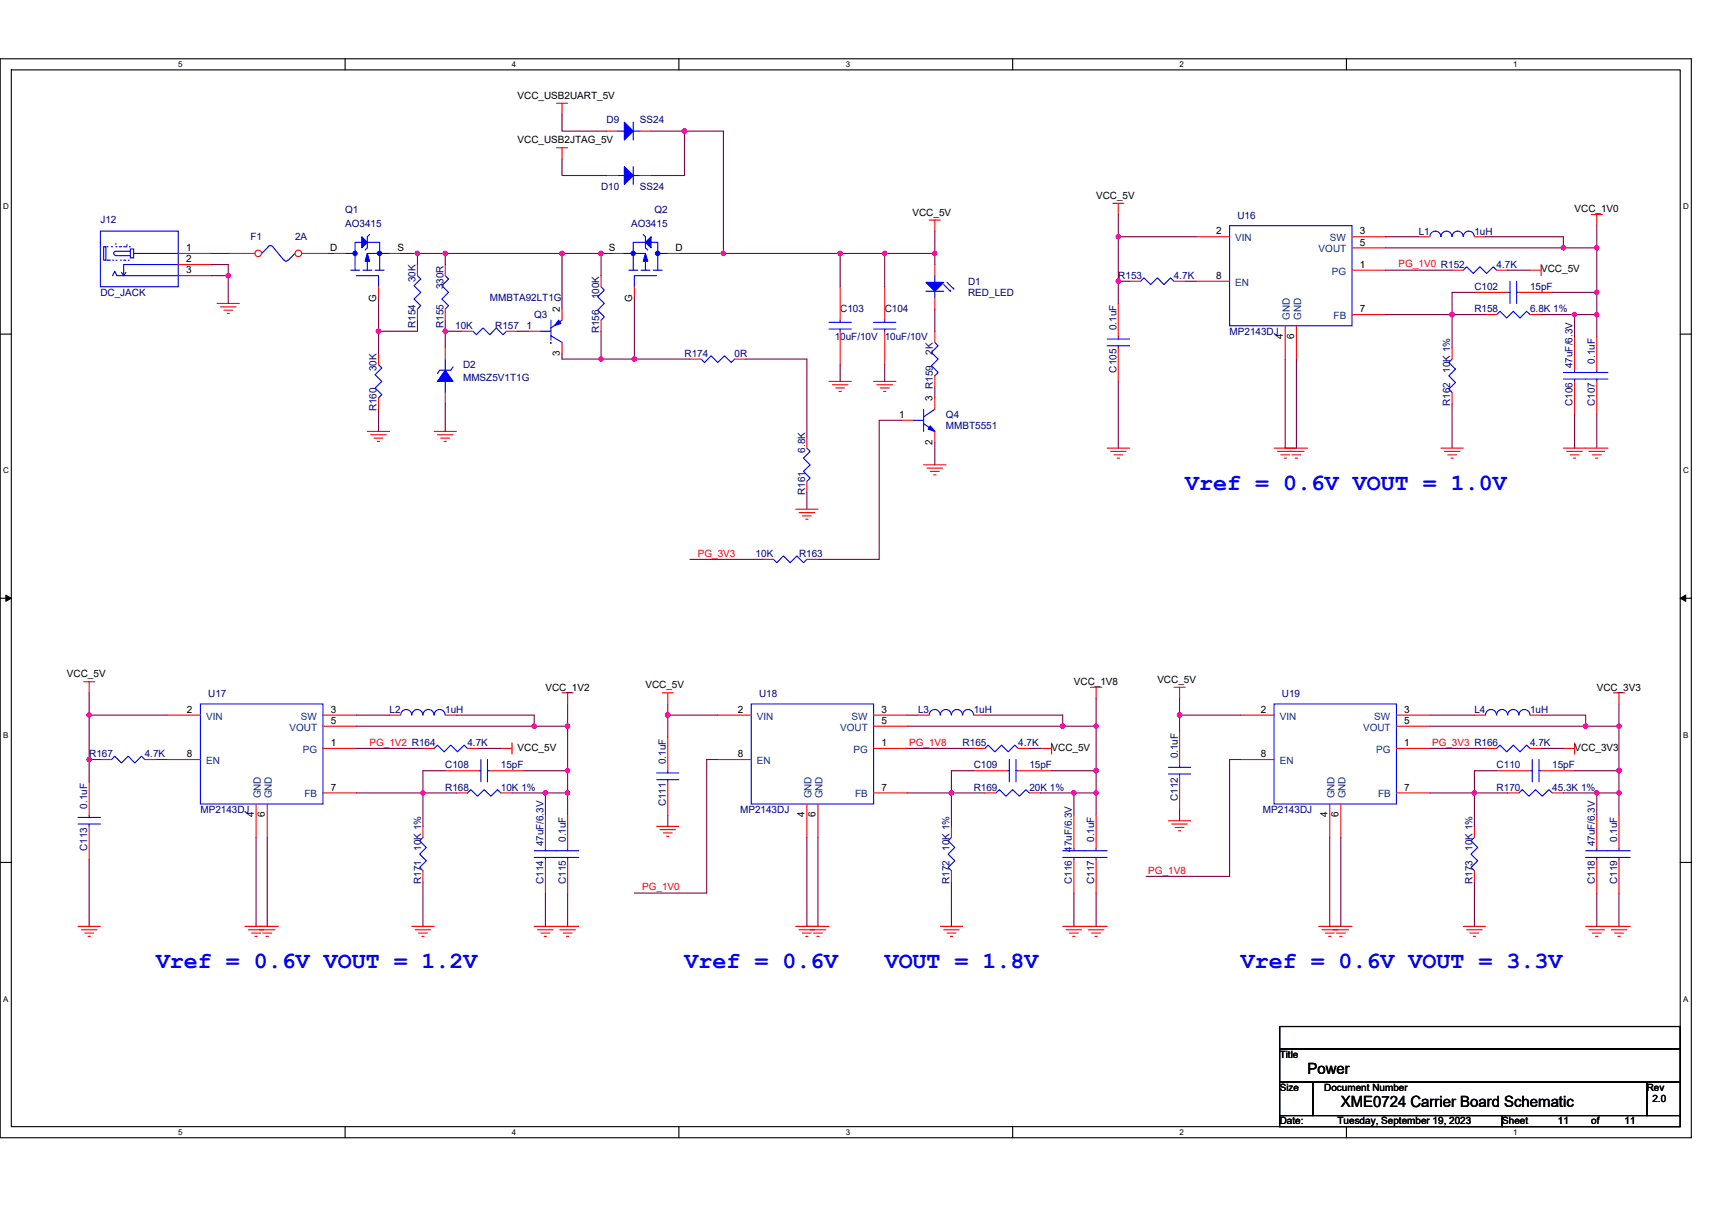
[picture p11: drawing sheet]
<svg xmlns="http://www.w3.org/2000/svg" width="297mm" height="210mm" viewBox="0 0 297 210" stroke-linecap="round" stroke-linejoin="round" font-family="sans-serif">
<path d="M0 10.2h293.5v187.2h-293.5zM2 12.1h289.5v183.4h-289.5z" fill="none" stroke="#000" stroke-width=".19"/>
<g fill="#fff">
<path d="M30.9 10.4h.8v1.6h-.8z"/>
<path d="M30.9 195.7h.8v1.6h-.8z"/>
</g>
<path d="M59.9 10.2v1.9M59.9 195.5v1.9" fill="none" stroke="#000" stroke-width=".19"/>
<g fill="#fff">
<path d="M88.8 10.4h.8v1.6h-.8z"/>
<path d="M88.8 195.7h.8v1.6h-.8z"/>
</g>
<path d="M117.8 10.2v1.9M117.8 195.5v1.9" fill="none" stroke="#000" stroke-width=".19"/>
<g fill="#fff">
<path d="M146.7 10.4h.8v1.6h-.8z"/>
<path d="M146.7 195.7h.8v1.6h-.8z"/>
</g>
<path d="M175.7 10.2v1.9M175.7 195.5v1.9" fill="none" stroke="#000" stroke-width=".19"/>
<g fill="#fff">
<path d="M204.7 10.4h.7v1.6h-.7z"/>
<path d="M204.7 195.7h.7v1.6h-.7z"/>
</g>
<path d="M233.6 10.2v1.9M233.6 195.5v1.9" fill="none" stroke="#000" stroke-width=".19"/>
<g fill="#fff">
<path d="M262.6 10.4h.7v1.6h-.7z"/>
<path d="M262.6 195.7h.7v1.6h-.7z"/>
<path d="M.5 35.1h1v1.5h-1z"/>
<path d="M292 35.1h1v1.5h-1z"/>
<path d="M.5 80.9h1v1.5h-1z"/>
<path d="M292 80.9h1v1.5h-1z"/>
</g>
<path d="M0 58h2M291.5 58h2" fill="none" stroke="#000" stroke-width=".19"/>
<g fill="#fff">
<path d="M.5 126.7h.9v1.6h-.9z"/>
<path d="M292 126.7h.9v1.6h-.9z"/>
</g>
<path d="M0 103.8h2M291.5 103.8h2" fill="none" stroke="#000" stroke-width=".19"/>
<path d="M1 103.3l1 .5-1 .6zM291.5 103.8l1-.5v1.1z" fill="#000" stroke="#000" stroke-width=".17"/>
<g fill="#fff">
<path d="M.5 172.6h.9v1.5h-.9z"/>
<path d="M292 172.6h.9v1.5h-.9z"/>
</g>
<path d="M0 149.7h2M291.5 149.7h2M222 178.1h69.5v3.9h-69.5zM222 182h69.5v5.8h-69.5zM222 187.8h5.8v5.8h-5.8zM222 193.6h38.6v1.9h-38.6zM227.8 187.8h57.9v5.8h-57.9zM260.6 193.6h30.9v1.9h-30.9zM285.7 187.8h5.8v5.8h-5.8z" fill="none" stroke="#000" stroke-width=".19"/>
<g fill="none" stroke="#f00" stroke-width=".19">
<path d="M96.6 17.9h1.9M97.5 17.9v2M96.6 25.6h1.9M97.5 25.6v2M105.2 30.5h2M111 30.5h2M161.2 38.2h1.9M162.2 38.2v1.9M193.1 35.3h1.9M194 35.3v1.9M276.1 37.2h1.9M277 37.2v2"/>
<path d="M30.9 47.8h5.8M30.9 45.9h5.8M30.9 44h5.8M37.7 52.7h3.8M38.3 53.3h2.7M38.8 53.8h1.6M39.4 54.4h.4M104.3 47.8v2M104.3 55.6v1.9M106.2 44h1.9M110.1 49.8v1.9M115.9 44h1.9"/>
<path d="M255.8 50.7h5.8M263.5 50.7h5.8M265.5 46.9h1.9M267.4 45.9v1.9M273.2 58.5v5.7M277 58.5v5.7M63.7 74.9h3.9M64.3 75.4h2.7M64.9 76h1.5M65.5 76.6h.4M65.7 61.4v1.9M65.7 69.1v1.9"/>
<path d="M75.3 74.9h3.9M75.9 75.4h2.7M76.5 76h1.5M77.1 76.6h.3M77.3 68.1v1.9M77.3 60.4v1.9M143.8 66.2h3.9M144.4 66.8h2.7M145 67.3h1.6M145.6 67.9h.4M151.6 66.2h3.8M152.1 66.8h2.8"/>
<path d="M152.7 67.3h1.6M153.3 67.9h.4M192.1 77.8h3.9M192.7 78.3h2.7M193.3 78.9h1.5M193.8 79.5h.4M221.1 77.8h3.8M221.7 78.3h2.6M222.2 78.9h1.6M222.8 79.5h.4M223 77.8h3.9M223.6 78.3h2.7"/>
<path d="M224.2 78.9h1.5M224.7 79.5h.4M250 77.8h3.9M250.6 78.3h2.7M251.2 78.9h1.5M251.8 79.5h.4M271.2 77.8h7.8M271.8 78.3h2.7M272.4 78.9h1.6M273 79.5h.4M273.2 66.2v5.8M275.7 78.3h2.7"/>
<path d="M276.3 78.9h1.5M276.9 79.5h.3M277 66.2v5.8M138.1 88.4h3.8M138.6 89h2.7M139.2 89.5h1.6M139.8 90.1h.4M160.2 80.7h3.9M160.8 81.2h2.7M161.4 81.8h1.6M162 82.4h.4M14.5 118.3h1.9"/>
<path d="M15.5 118.3v1.9M189.2 119.3h2M190.2 119.3v1.9M203.7 119.3h1.9M204.7 119.3v1.9M15.5 135.7v5.8M17.4 131.8h1.9M25.1 131.8h2M86.9 129.9h1.9M88.8 128.9v2M97.5 120.2h2M98.5 120.2v2"/>
<path d="M114.9 120.2h1.9M115.9 120.2v2M168.9 133.8h5.8M176.7 133.8h5.8M180.5 129.9h2M182.5 128.9v2M204.7 134.7v5.8M204.7 127v5.8M271.2 129.9h2M273.2 128.9v2M279.9 120.2h2M280.9 120.2v2"/>
<path d="M15.5 143.4v5.8M94.6 149.2v5.8M94.6 141.5v5.8M113.9 143.4h3.9M114.5 144h2.7M115.1 144.5h1.5M115.7 145.1h.4M190.2 149.2v5.8M190.2 141.5v5.8M202.7 142.4h3.9M203.3 143h2.7M203.9 143.6h1.5"/>
<path d="M204.5 144.2h.3M13.5 160.8h3.9M14.1 161.4h2.7M14.7 161.9h1.6M15.3 162.5h.4M42.5 160.8h3.9M43.1 161.4h2.7M43.7 161.9h1.5M44.2 162.5h.4M44.4 160.8h3.9M45 161.4h2.7M45.6 161.9h1.5"/>
<path d="M46.2 162.5h.4M71.5 160.8h3.8M72 161.4h2.7M72.6 161.9h1.6M73.2 162.5h.4M92.7 160.8h7.7M93.3 161.4h2.7M93.8 161.9h1.6M94.4 162.5h.4M97.1 161.4h2.7M97.7 161.9h1.5M98.3 162.5h.4"/>
<path d="M138.1 160.8h3.8M138.6 161.4h2.7M139.2 161.9h1.6M139.8 162.5h.4M140 160.8h3.8M140.6 161.4h2.7M141.2 161.9h1.5M141.7 162.5h.4M163.1 160.8h3.9M163.7 161.4h2.7M164.3 161.9h1.6M164.9 162.5h.4"/>
<path d="M184.4 160.8h7.7M185 161.4h2.7M185.5 161.9h1.6M186.1 162.5h.4M188.8 161.4h2.7M189.4 161.9h1.5M190 162.5h.4M228.8 160.8h3.8M229.4 161.4h2.7M230 161.9h1.5M230.5 162.5h.4M230.7 160.8h3.9"/>
<path d="M231.3 161.4h2.7M231.9 161.9h1.5M232.4 162.5h.5M253.9 160.8h3.8M254.5 161.4h2.7M255 161.9h1.6M255.6 162.5h.4M275.1 160.8h7.7M275.7 161.4h2.7M276.3 161.9h1.5M276.9 162.5h.3M279.6 161.4h2.7"/>
<path d="M280.1 161.9h1.6M280.7 162.5h.4"/>
</g>
<g fill="none" stroke="#00f" stroke-width=".19">
<path d="M107.2 30.5h1.1M109.9 30.5h1.1M109.9 28.9v3.1M17.4 42.1h.1M17.4 40.1h13.5v9.7h-13.5zM18 42.8h.4v2.3h-.4zM18.6 42.8h.2M18.6 45.1h.6M19.3 42.8h.2M19.5 45.1h.2M20.1 43.6a.37 .37 0 0 0-.4 .4 .37 .37 0 0 0 .4 .3M20.1 42.2h.1"/>
<path d="M20.1 43.6h2.5M20.1 44.4h2.5M20.1 45.1h.2M20.1 42.8h.2M20.7 42.8h.4M20.9 45.1h.2M21.1 47.3l.4 .5M21.5 45.1h.3M21.5 42.8h.5M21.8 47.3l-.3 .5M22 42.4h.1M22.2 45.1h.2"/>
<path d="M22.4 42.8h.2M22.6 43.2h.6v1.5h-.6zM23.2 44h7.7M25.1 44h.1M30.9 45.9h-9.4v1.9M30.9 47.8h-10.6l-.4-.7-.4 .7M46.6 42.8l-1.2 1.2M47.3 42.8l-.4-.2-.4 .2M47.3 42.8l2 2.3M50 45.1a.38 .38 0 0 1-.4 .2 .38 .38 0 0 1-.3-.2M51.2 44l-1.2 1.1M104.3 49.8l.6 .6-1.2 1.1 1.2 1.2-1.2 1.1 1.2 1.2-.6 .6"/>
<path d="M108.1 44h3.9v2.9M109.1 46.9h1.6M111.2 46.9h1.6M111.6 40.7l.4 .4v1.9l.4 .4M112 42.1h-2.1v4.8M113 42.1h1.1v4.8M113.3 46.9h1.6M113.9 47.8h-3.8v2M114.1 44h1.8M261.6 50.7h.4M262 48.8v3.9M263.1 48.8v3.9"/>
<path d="M263.1 50.7h.4M65.7 63.3l.5 .6-1.1 1.1 1.1 1.2-1.1 1.1 1.1 1.2-.5 .6M77.3 66.2v1.9M77.3 62.3v1.9M78.6 63.7l-.4 .5h-1.9l-.4 .6M271.2 65.8h7.8M271.2 64.6h7.8M273.2 65.8v.4M273.2 64.2v.4M277 65.8v.4M277 64.2v.4M19.3 131.8l.6-.6 1.2 1.2 1.1-1.2 1.2 1.2 1.2-1.2 .5 .6"/>
<path d="M174.7 133.8h.4M175.1 131.8v3.9M176.3 131.8v3.9M176.3 133.8h.4M202.7 134.3h3.9M202.7 133.2h3.9M204.7 134.3v.4M204.7 132.8v.4M13.5 143h3.9M13.5 141.9h3.9M15.5 143v.4M15.5 141.5v.4"/>
<path d="M92.7 148.8h3.9M92.7 147.6h3.9M94.6 148.8v.4M94.6 147.3v.3M188.3 148.8h3.8M188.3 147.6h3.8M190.2 148.8v.4M190.2 147.3v.3"/>
</g>
<g fill="#00f" stroke="#00f" stroke-width=".19">
<path d="M108.3 28.9l1.6 1.6-1.6 1.5z" fill-rule="evenodd"/>
<path d="M113 41.1v1.9l-1-.9z" fill-rule="evenodd"/>
<path d="M112 44l.4 1.3h-.8z" fill-rule="evenodd"/>
<path d="M77.3 64.2l1.3 2h-2.7z" fill-rule="evenodd"/>
<circle cx="109.9" cy="44" r=".38"/>
<circle cx="114.1" cy="44" r=".38"/>
</g>
<circle cx="44.8" cy="44" r=".57" fill="#fff" stroke="#f00" stroke-width=".19"/>
<path d="M39.6 44h4.6" fill="none" stroke="#f00" stroke-width=".19"/>
<circle cx="51.8" cy="44" r=".57" fill="#fff" stroke="#f00" stroke-width=".19"/>
<g fill="none" stroke="#f00" stroke-width=".19">
<path d="M105.2 22.8h2M111 22.8h2M52.4 44h4.6M58 44h1.9M65.7 49.8v1.9M67.6 44h1.9M72.4 45.9v1.9M72.4 53.6v2M77.3 45.9v1.9M77.3 53.6v2M80.2 57.5h1.9M87.9 57.5h1.9"/>
<path d="M91.7 57.5h2M97.5 59.4v2M97.5 53.6v2M145.8 57.5v5.8M145.8 49.8v5.8M153.5 57.5v5.8M153.5 49.8v5.8M162.2 51.7v1.9M162.2 45.9v1.9M162.2 57.5v1.9M194 52.7v5.8M196 48.8h1.9"/>
<path d="M203.7 48.8h1.9M207.6 41.1h5.7M207.6 48.8h5.7M223 56.5v5.8M224.9 56.5v5.8M234.6 46.9h5.8M234.6 41.1h5.8M234.6 43h5.8M234.6 54.6h5.8M246.2 41.1h1.9M251.9 46.9h2M255.8 41.1h1.9"/>
<path d="M257.7 54.6h2M259.7 46.9h1.9M265.5 54.6h1.9M119.7 62.3h1.9M127.4 62.3h2M140 75.8v2M156.4 72.9h1.9M162.2 65.2v1.9M162.2 74.9v1.9M162.2 69.1v1.9M194 60.4v5.8M251.9 68.1v1.9"/>
<path d="M251.9 60.4v1.9M132.3 97.1h1.9M140 83.5v2M140 97.1h1.9M29 124.1h5.8M29 131.8h5.8M44.4 139.5v5.8M46.4 139.5v5.8M56 129.9h5.8M56 124.1h5.8M56 126h5.8M56 137.6h5.8"/>
<path d="M67.6 124.1h1.9M73.4 129.9h1.9M77.3 124.1h1.9M77.3 133.8h5.7M79.2 137.6h1.9M81.1 129.9h1.9M85 133.8h5.8M86.9 137.6h1.9M115.9 135.7v5.8M115.9 128v5.8M124.5 124.1h5.8M124.5 131.8h5.8"/>
<path d="M140 139.5v5.8M141.9 139.5v5.8M151.6 129.9h5.8M151.6 124.1h5.8M151.6 126h5.8M151.6 137.6h5.8M159.3 124.1h1.9M168.9 124.1h2M168.9 129.9h2M170.9 137.6h1.9M176.7 129.9h1.9M178.6 137.6h1.9"/>
<path d="M215.3 124.1h5.8M215.3 131.8h5.8M230.7 139.5v5.8M232.6 139.5v5.8M242.3 129.9h5.8M242.3 124.1h5.8M242.3 126h5.8M242.3 137.6h5.8M255.8 124.1h1.9M257.7 129.9h2M259.7 133.8h5.8M261.6 137.6h1.9"/>
<path d="M265.5 129.9h1.9M265.5 124.1h1.9M267.4 133.8h5.8M269.3 137.6h1.9M73.4 151.1v2M73.4 143.4v1.9M98.5 149.2v5.8M98.5 141.5v5.8M165.1 151.1v2M165.1 143.4v1.9M186.3 149.2v5.8M186.3 141.5v5.8"/>
<path d="M255.8 151.1v2M255.8 143.4v1.9M277 149.2v5.8M277 141.5v5.8M280.9 149.2v5.8M280.9 141.5v5.8"/>
</g>
<g fill="none" stroke="#00f" stroke-width=".19">
<path d="M107.2 22.8h1.1M109.9 22.8h1.1M109.9 21.2v3.1M213.3 39.2h21.3v17.3h-21.3zM59.9 44h1.7M60.9 46.9h1.5M61.8 47.8h3.9v2M62.8 42.1h-1.2v4.8M63 46.9h1.5M63.7 42.1h2.2v4.8M64.1 40.7l-.4 .4v1.9l-.4 .4M65.1 46.9h1.5"/>
<path d="M67.6 44h-3.9v2.9M72.4 47.8l.6 .6-1.2 1.2 1.2 1.1-1.2 1.2 1.2 1.1-.6 .6M77.3 47.8l.5 .6-1.1 1.2 1.1 1.1-1.1 1.2 1.1 1.1-.5 .6M82.1 57.5l.6 .6 1.1-1.2 1.2 1.2 1.1-1.2 1.2 1.2 .6-.6M93.7 57.5h1.9M95.6 59.4h.1M95.6 55.6v3.4M95.6 58.3l1.9 1.1M97.5 55.6l-1.9 1.3M143.8 57.1h3.9M143.8 55.9h3.9M145.8 57.1v.4"/>
<path d="M145.8 55.6v.3M151.6 57.1h3.8M151.6 55.9h3.8M153.5 57.1v.4M153.5 55.6v.3M160.7 50.5h3M162.2 47.8v1.2M162.2 50.5v1.2M162.2 59.4l.6 .6-1.2 1.2 1.2 1.1-1.2 1.2 1.2 1.1-.6 .6M163.7 49.4l1.2 1.1v-.1M164.3 49l1.2 1.2v-.2M192.1 58.8h3.9"/>
<path d="M194 58.5v.3M197.9 48.8l.6-.6 1.1 1.2 1.2-1.2 1.1 1.2 1.2-1.2 .6 .6M250 41.1a.95 .95 0 0 0-1-1 .95 .95 0 0 0-.9 1M253.9 46.9l.6-.6 1.1 1.2 1.2-1.2 1.1 1.2 1.2-1.2 .6 .6M255.8 41.1a.96 .96 0 0 0-1-1 .96 .96 0 0 0-.9 1 .97 .97 0 0 0-1-1 .97 .97 0 0 0-1 1 .95 .95 0 0 0-.9-1 .95 .95 0 0 0-1 1M259.7 54.6l.6-.6 1.1 1.2 1.2-1.2 1.1 1.2 1.2-1.2 .6 .6M121.6 62.3l.6 .6 1.2-1.2 1.1 1.2 1.2-1.2 1.2 1.2 .5-.6M140 77.8l.6 .5-1.2 1.2 1.2 1.2-1.2 1.1 1.2 1.2-.6 .5M158.3 72.9h1.9M160.2 71v3.9M160.2 73.5l2 1.4M162.2 71l-2 1.3"/>
<path d="M192.1 60h3.9M194 60v.4M251.9 62.3l-.5 .6 1.1 1.2-1.1 1.1 1.1 1.2-1.1 1.1 .5 .6M134.2 97.1l.6 .5 1.1-1.1 1.2 1.1 1.2-1.1 1.1 1.1 .6-.5M34.8 122.2h21.2v17.3h-21.2zM69.5 124.1a.95 .95 0 0 1 1-1 .95 .95 0 0 1 .9 1 .96 .96 0 0 1 1-1 .96 .96 0 0 1 1 1M73.4 124.1a.96 .96 0 0 1 .9-1 .96 .96 0 0 1 1 1M75.3 124.1a.95 .95 0 0 1 1-1 .95 .95 0 0 1 .9 1M75.3 129.9l.6-.6 1.2 1.2 1.1-1.2 1.2 1.2 1.1-1.2 .6 .6M81.1 137.6l.6-.6 1.1 1.2 1.2-1.2 1.2 1.2 1.1-1.2 .6 .6M83 133.8h.4M83.4 131.8v3.9"/>
<path d="M84.6 133.8h.4M84.6 131.8v3.9M113.9 135.3h3.9M113.9 134.1h3.9M115.9 135.3v.4M115.9 133.8v.3M130.3 122.2h21.3v17.3h-21.3zM161.2 124.1a.95 .95 0 0 1 1-1 .95 .95 0 0 1 .9 1 .96 .96 0 0 1 1-1 .96 .96 0 0 1 1 1M165.1 124.1a.96 .96 0 0 1 .9-1 .96 .96 0 0 1 1 1M167 124.1a.95 .95 0 0 1 1-1 .95 .95 0 0 1 .9 1M170.9 129.9l.5-.6 1.2 1.2 1.2-1.2 1.1 1.2 1.2-1.2 .6 .6M172.8 137.6l.6-.6 1.1 1.2 1.2-1.2 1.2 1.2 1.1-1.2 .6 .6"/>
<path d="M221.1 122.2h21.2v17.3h-21.2zM257.7 124.1a.95 .95 0 0 1 1-1 .95 .95 0 0 1 .9 1 .96 .96 0 0 1 1-1 .96 .96 0 0 1 1 1M259.7 129.9l.6-.6 1.1 1.2 1.2-1.2 1.1 1.2 1.2-1.2 .6 .6M261.6 124.1a.96 .96 0 0 1 1-1 .96 .96 0 0 1 .9 1M263.5 137.6l.6-.6 1.2 1.2 1.1-1.2 1.2 1.2 1.2-1.2 .5 .6M263.5 124.1a.95 .95 0 0 1 1-1 .95 .95 0 0 1 .9 1M265.5 133.8h.4M265.9 131.8v3.9M267 131.8v3.9M267 133.8h.4M73.4 145.3l-.6 .6 1.2 1.2-1.2 1.1 1.2 1.2-1.2 1.1 .6 .6M96.6 148.8h3.8"/>
<path d="M96.6 147.6h3.8M98.5 148.8v.4M98.5 147.3v.3M165.1 145.3l-.6 .6 1.2 1.2-1.2 1.1 1.2 1.2-1.2 1.1 .6 .6M184.4 148.8h3.9M184.4 147.6h3.9M186.3 148.8v.4M186.3 147.3v.3M255.8 145.3l-.6 .6 1.2 1.2-1.2 1.1 1.2 1.2-1.2 1.1 .6 .6M275.1 148.8h7.7M275.1 147.6h7.7M277 148.8v.4"/>
<path d="M277 147.3v.3M280.9 148.8v.4M280.9 147.3v.3"/>
</g>
<g fill="#00f" stroke="#00f" stroke-width=".19">
<path d="M160.7 49h3l-1.5 1.5z" fill-rule="evenodd"/>
<path d="M96.9 55.6l.4 .5-1.1 .4z" fill-rule="evenodd"/>
<path d="M161.4 73.9l.8 1-1.2-.4z" fill-rule="evenodd"/>
<path d="M62.8 41.1l.9 1-.9 .9z" fill-rule="evenodd"/>
<path d="M63.7 44l.4 1.3h-.8z" fill-rule="evenodd"/>
<path d="M108.3 21.2l1.6 1.6-1.6 1.5z" fill-rule="evenodd"/>
<circle cx="65.9" cy="44" r=".38"/>
<circle cx="61.6" cy="44" r=".38"/>
</g>
<g fill="none" stroke="#800040" stroke-width=".19">
<path d="M97.5 19.9v2.9h7.7M97.5 27.6v2.9h7.7M113 22.8h5.8M118.8 22.8v7.7h-5.8M118.8 22.8h6.7v21.2M194 37.2v3.9M277 39.2v3.8M36.7 44h2.9M36.7 47.8h2.9M36.7 45.9h2.9v1.9M39.6 47.8v4.9M57 44h1"/>
<path d="M65.7 51.7v5.8M65.7 57.5v3.9M69.5 44h2.9M72.4 44h4.9M72.4 55.6v1.9h-6.7M72.4 44v1.9M77.3 44v1.9M77.3 55.6v1.9M77.3 57.5v2.9M77.3 57.5h2.9M77.3 44h20.2M89.8 57.5h1.9"/>
<path d="M97.5 44v9.6M97.5 44h6.8M104.3 44h1.9M104.3 44v3.8M104.3 57.5v4.8M110.1 51.7v10.6M117.8 44h7.7M125.5 44h20.3M145.8 44v5.8M145.8 44h7.7M153.5 44v5.8M153.5 44h8.7"/>
<path d="M162.2 53.6v3.9M162.2 44v1.9M162.2 40.1v3.9M194 48.8v3.9M194 41.1v7.7h2M194 41.1h13.6M205.6 48.8h2M240.4 43h30.8M240.4 41.1h5.8M240.4 54.6h11.5M240.4 46.9h11.5M251.9 54.6h5.8"/>
<path d="M251.9 54.6v5.8M255.8 50.7h-3.9v3.9M257.7 41.1h13.5v1.9M261.6 46.9h3.9M267.4 54.6h5.8M269.3 50.7h7.7M271.2 43h5.8M273.2 54.6h3.8M273.2 54.6v3.9M277 43v7.7M277 54.6v3.9M277 50.7v3.9"/>
<path d="M65.7 71v3.9M77.3 70v4.9M97.5 61.4v.9h6.8M104.3 62.3h5.8M110.1 62.3h9.6M129.4 62.3h10.6v13.5M145.8 63.3v2.9M153.5 63.3v2.9M156.4 72.9h-3.9v24.2h-10.6M162.2 67.1v2M162.2 76.8v3.9M194 66.2v11.6"/>
<path d="M223 62.3v15.5M224.9 62.3v15.5M251.9 70v7.8M273.2 72v5.8M277 72v5.8M119.7 97.1h12.6M140 85.5v2.9M15.5 131.8v3.9M15.5 120.2v3.9M15.5 124.1h13.5M15.5 124.1v7.7h1.9M27.1 131.8h1.9"/>
<path d="M61.8 126h30.9M61.8 124.1h5.8M61.8 137.6h11.6M61.8 129.9h11.6M73.4 137.6v5.8M73.4 137.6h5.8M77.3 133.8h-3.9v3.8M79.2 124.1h13.5v1.9M83 129.9h3.9M88.8 137.6h5.8M90.8 133.8h7.7M92.7 126h5.8"/>
<path d="M94.6 137.6v3.9M94.6 137.6h3.9M98.5 137.6v3.9M98.5 122.2v3.8M98.5 126v7.8M98.5 133.8v3.8M115.9 124.1h8.6M115.9 122.2v1.9M115.9 124.1v3.9M124.5 131.8h-1.9v23.2h-12.5M157.4 124.1h1.9M157.4 137.6h7.7"/>
<path d="M157.4 126h27M157.4 129.9h11.5M165.1 137.6v5.8M165.1 137.6h5.8M168.9 133.8h-3.8v3.8M170.9 124.1h13.5v1.9M178.6 129.9h1.9M180.5 137.6h5.8v3.9M182.5 133.8h7.7M184.4 126h5.8M186.3 137.6h3.9M190.2 121.2v4.8"/>
<path d="M190.2 126v7.8M190.2 137.6v3.9M190.2 133.8v3.8M204.7 124.1h10.6M204.7 124.1v2.9M204.7 121.2v2.9M215.3 131.8h-2v20.3h-14.4M248.1 126h27M248.1 129.9h9.6M248.1 137.6h7.7M248.1 124.1h7.7M255.8 137.6v5.8"/>
<path d="M255.8 137.6h5.8M259.7 133.8h-3.9v3.8M267.4 124.1h7.7v1.9M267.4 129.9h3.8M271.2 137.6h5.8M273.2 133.8h7.7M275.1 126h5.8M277 137.6h3.9M277 137.6v3.9M280.9 122.2v3.8M280.9 137.6v3.9M280.9 126v7.8"/>
<path d="M280.9 133.8v3.8M15.5 149.2v11.6M44.4 145.3v15.5M46.4 145.3v15.5M73.4 153.1v7.7M94.6 155v5.8M98.5 155v5.8M115.9 141.5v1.9M140 145.3v15.5M141.9 145.3v15.5M165.1 153.1v7.7M186.3 155v5.8"/>
<path d="M190.2 155v5.8M204.7 140.5v1.9M230.7 145.3v15.5M232.6 145.3v15.5M255.8 153.1v7.7M277 155v5.8M280.9 155v5.8"/>
</g>
<g fill="#f0f" stroke="#f0f" stroke-width=".19">
<circle cx="194" cy="41.1" r=".38"/>
<circle cx="251.9" cy="54.6" r=".38"/>
<circle cx="277" cy="54.6" r=".38"/>
<circle cx="277" cy="43" r=".38"/>
<circle cx="277" cy="50.7" r=".38"/>
<circle cx="273.2" cy="54.6" r=".38"/>
<circle cx="194" cy="48.8" r=".38"/>
<circle cx="271.3" cy="43" r=".38"/>
<circle cx="204.6" cy="124.1" r=".38"/>
<circle cx="255.8" cy="137.6" r=".38"/>
<circle cx="280.9" cy="133.7" r=".38"/>
<circle cx="280.9" cy="126" r=".38"/>
<circle cx="277" cy="137.6" r=".38"/>
<circle cx="280.9" cy="137.6" r=".38"/>
<circle cx="275.1" cy="126" r=".38"/>
<circle cx="115.8" cy="124.1" r=".38"/>
<circle cx="190.2" cy="126" r=".38"/>
<circle cx="184.4" cy="126" r=".38"/>
<circle cx="165.1" cy="137.6" r=".38"/>
<circle cx="190.2" cy="133.7" r=".38"/>
<circle cx="186.3" cy="137.6" r=".38"/>
<circle cx="190.2" cy="137.6" r=".38"/>
<circle cx="15.5" cy="131.8" r=".38"/>
<circle cx="15.5" cy="124.1" r=".38"/>
<circle cx="73.4" cy="137.6" r=".38"/>
<circle cx="98.5" cy="133.7" r=".38"/>
<circle cx="98.5" cy="126" r=".38"/>
<circle cx="98.5" cy="137.6" r=".38"/>
<circle cx="94.6" cy="137.6" r=".38"/>
<circle cx="92.7" cy="126" r=".38"/>
<circle cx="39.6" cy="47.8" r=".38"/>
<circle cx="65.7" cy="57.5" r=".38"/>
<circle cx="77.2" cy="44" r=".38"/>
<circle cx="72.4" cy="44" r=".38"/>
<circle cx="97.5" cy="44" r=".38"/>
<circle cx="104.3" cy="44" r=".38"/>
<circle cx="104.3" cy="62.3" r=".38"/>
<circle cx="110" cy="62.3" r=".38"/>
<circle cx="162.2" cy="44" r=".38"/>
<circle cx="77.2" cy="57.5" r=".38"/>
<circle cx="153.5" cy="44" r=".38"/>
<circle cx="145.8" cy="44" r=".38"/>
<circle cx="118.7" cy="22.7" r=".38"/>
<circle cx="125.5" cy="44" r=".38"/>
</g>
<g font-size="4" fill="#00f">
<text x="205.6" y="85">Vref = 0.6V VOUT = 1.0V</text>
<text x="27.1" y="168">Vref = 0.6V VOUT = 1.2V</text>
<text x="118.8" y="168">Vref = 0.6V</text>
<text x="153.5" y="168">VOUT = 1.8V</text>
<text x="215.3" y="168">Vref = 0.6V VOUT = 3.3V</text>
</g>
<g font-size="2.7">
<text x="226.9" y="186.3">Power</text>
<text x="232.6" y="192.1">XME0724 Carrier Board Schematic</text>
</g>
<g font-size="1.7">
<text x="89.8" y="17.1">VCC_USB2UART_5V</text>
<text x="89.8" y="24.9">VCC_USB2JTAG_5V</text>
<text x="190.2" y="34.5">VCC_5V</text>
<text x="158.3" y="37.4">VCC_5V</text>
<text x="211" y="40.7">2</text>
<text x="235.9" y="40.7">3</text>
<text x="273.2" y="36.8">VCC_1V0</text>
<text x="32.3" y="47.4">3</text>
<text x="32.3" y="45.5">2</text>
<text x="32.3" y="43.6">1</text>
<text x="57.3" y="43.6">D</text>
<text x="69" y="43.6">S</text>
<text x="105.6" y="43.6">S</text>
<text x="117.2" y="43.6">D</text>
<text x="235.9" y="42.6">5</text>
<text x="235.9" y="46.5">1</text>
<text x="267.4" y="47.3">VCC_5V</text>
<text x="65.3" y="52.5" transform="rotate(-90 65.3 52.5)">G</text>
<text x="109.7" y="52.5" transform="rotate(-90 109.7 52.5)">G</text>
<text x="211" y="48.4">8</text>
<text x="91.3" y="57.1">1</text>
<text x="97.1" y="54.2" transform="rotate(-90 97.1 54.2)">2</text>
<text x="222.6" y="58.8" transform="rotate(-90 222.6 58.8)">4</text>
<text x="224.5" y="58.8" transform="rotate(-90 224.5 58.8)">6</text>
<text x="235.9" y="54.2">7</text>
<text x="97.1" y="61.7" transform="rotate(-90 97.1 61.7)">3</text>
<text x="161.8" y="69.7" transform="rotate(-90 161.8 69.7)">3 R159</text>
<text x="156" y="72.5">1</text>
<text x="161.8" y="77.2" transform="rotate(-90 161.8 77.2)">2</text>
<text x="11.6" y="117.5">VCC_5V</text>
<text x="94.6" y="119.8">VCC_1V2</text>
<text x="112" y="119.5">VCC_5V</text>
<text x="186.3" y="118.9">VCC_1V8</text>
<text x="200.8" y="118.5">VCC_5V</text>
<text x="277" y="119.8">VCC_3V3</text>
<text x="32.4" y="123.7">2</text>
<text x="57.4" y="125.6">5</text>
<text x="57.4" y="123.7">3</text>
<text x="128" y="123.7">2</text>
<text x="152.9" y="125.6">5</text>
<text x="152.9" y="123.7">3</text>
<text x="218.7" y="123.7">2</text>
<text x="243.6" y="125.6">5</text>
<text x="243.6" y="123.7">3</text>
<text x="32.4" y="131.4">8</text>
<text x="57.4" y="129.5">1</text>
<text x="89.8" y="130.3">VCC_5V</text>
<text x="128" y="131.4">8</text>
<text x="152.9" y="129.5">1</text>
<text x="182.5" y="130.3">VCC_5V</text>
<text x="218.7" y="131.4">8</text>
<text x="243.6" y="129.5">1</text>
<text x="273.2" y="130.3">VCC_3V3</text>
<text x="57.4" y="137.2">7</text>
<text x="152.9" y="137.2">7</text>
<text x="243.6" y="137.2">7</text>
<text x="44" y="141.8" transform="rotate(-90 44 141.8)">4</text>
<text x="46" y="141.8" transform="rotate(-90 46 141.8)">6</text>
<text x="139.6" y="141.8" transform="rotate(-90 139.6 141.8)">4</text>
<text x="141.5" y="141.8" transform="rotate(-90 141.5 141.8)">6</text>
<text x="230.3" y="141.8" transform="rotate(-90 230.3 141.8)">4</text>
<text x="232.2" y="141.8" transform="rotate(-90 232.2 141.8)">6</text>
<text x="222" y="183.6">Title</text>
<text x="222" y="189.3">Size</text>
<text x="229.8" y="189.3">Document Number</text>
<text x="285.7" y="189.3">Rev</text>
<text x="286.7" y="191.3">2.0</text>
<text x="222" y="195.1">Date:</text>
<text x="232.1" y="195.1">Tuesday, September 19, 2023</text>
<text x="260.6" y="195.1">Sheet</text>
<text x="270.3" y="195.1">11</text>
<text x="276.1" y="195.1">of</text>
<text x="281.9" y="195.1">11</text>
</g>
<g font-size="1.7" fill="#000080">
<text x="105.2" y="21.4">D9</text>
<text x="111" y="21.4">SS24</text>
<text x="104.3" y="33">D10</text>
<text x="111" y="33">SS24</text>
<text x="17.4" y="38.8">J12</text>
<text x="43.5" y="41.7">F1</text>
<text x="51.2" y="41.7">2A</text>
<text x="59.9" y="37">Q1</text>
<text x="59.9" y="39.3">AO3415</text>
<text x="109.5" y="39.3">AO3415</text>
<text x="113.5" y="37">Q2</text>
<text x="214.7" y="38">U16</text>
<text x="246.2" y="40.7">L1</text>
<text x="255.8" y="40.7">1uH</text>
<text x="259.7" y="46.5">4.7K</text>
<text x="17.4" y="51.3">DC_JACK</text>
<text x="72.1" y="49" transform="rotate(-90 72.1 49)">30K</text>
<text x="76.9" y="50.2" transform="rotate(-90 76.9 50.2)">330R</text>
<text x="85" y="52.3">MMBTA92LT1G</text>
<text x="103.9" y="51.9" transform="rotate(-90 103.9 51.9)">100K</text>
<text x="168" y="49.4">D1</text>
<text x="168" y="51.3">RED_LED</text>
<text x="194" y="48.4">R153</text>
<text x="203.7" y="48.4">4.7K</text>
<text x="255.8" y="50.4">C102</text>
<text x="265.5" y="50.4">15pF</text>
<text x="72.1" y="56.9" transform="rotate(-90 72.1 56.9)">R154</text>
<text x="76.9" y="56.9" transform="rotate(-90 76.9 56.9)">R155</text>
<text x="79" y="57.1">10K</text>
<text x="85.9" y="57.1">R157</text>
<text x="92.7" y="55.2">Q3</text>
<text x="103.9" y="57.9" transform="rotate(-90 103.9 57.9)">R156</text>
<text x="144.8" y="59">10uF/10V 10uF/10V</text>
<text x="145.8" y="54.2">C103</text>
<text x="153.5" y="54.2">C104</text>
<text x="193.7" y="57.3" transform="rotate(-90 193.7 57.3)">0.1uF</text>
<text x="213.3" y="58.1">MP2143DJ</text>
<text x="255.8" y="54.2">R158</text>
<text x="265.5" y="54.2">6.8K 1%</text>
<text x="65.3" y="64.5" transform="rotate(-90 65.3 64.5)">30K</text>
<text x="80.3" y="63.9">D2</text>
<text x="118.8" y="61.9">R174</text>
<text x="127.4" y="61.9">0R</text>
<text x="161.9" y="61.6" transform="rotate(-90 161.9 61.6)">2K</text>
<text x="193.7" y="64.6" transform="rotate(-90 193.7 64.6)">C105</text>
<text x="251.6" y="64.6" transform="rotate(-90 251.6 64.6)">10K 1%</text>
<text x="272.9" y="63.9" transform="rotate(-90 272.9 63.9)">47uF/6.3V</text>
<text x="276.7" y="63.1" transform="rotate(-90 276.7 63.1)">0.1uF</text>
<text x="65.3" y="71.4" transform="rotate(-90 65.3 71.4)">R160</text>
<text x="80.3" y="66.2">MMSZ5V1T1G</text>
<text x="251.6" y="70.4" transform="rotate(-90 251.6 70.4)">R162</text>
<text x="272.9" y="70.4" transform="rotate(-90 272.9 70.4)">C106</text>
<text x="276.7" y="70.4" transform="rotate(-90 276.7 70.4)">C107</text>
<text x="164.1" y="72.6">Q4</text>
<text x="164.1" y="74.5">MMBT5551</text>
<text x="139.7" y="78.5" transform="rotate(-90 139.7 78.5)">6.8K</text>
<text x="139.7" y="85.9" transform="rotate(-90 139.7 85.9)">R161</text>
<text x="131.1" y="96.7">10K</text>
<text x="138.6" y="96.7">R163</text>
<text x="36.1" y="121">U17</text>
<text x="67.6" y="123.7">L2</text>
<text x="77.3" y="123.7">1uH</text>
<text x="131.7" y="121">U18</text>
<text x="159.3" y="123.7">L3</text>
<text x="168.9" y="123.7">1uH</text>
<text x="222.4" y="121">U19</text>
<text x="255.8" y="123.7">L4</text>
<text x="265.5" y="123.7">1uH</text>
<text x="15.5" y="131.4">R167</text>
<text x="25.1" y="131.4">4.7K</text>
<text x="81.1" y="129.5">4.7K</text>
<text x="167" y="129.5">R165</text>
<text x="176.7" y="129.5">4.7K</text>
<text x="204.3" y="131.6" transform="rotate(-90 204.3 131.6)">0.1uF</text>
<text x="265.5" y="129.5">4.7K</text>
<text x="77.3" y="137.2">R168</text>
<text x="77.3" y="133.3">C108</text>
<text x="86.9" y="137.2">10K 1%</text>
<text x="86.9" y="133.3">15pF</text>
<text x="115.5" y="132.6" transform="rotate(-90 115.5 132.6)">0.1uF</text>
<text x="168.9" y="133.3">C109</text>
<text x="168.9" y="137.2">R169</text>
<text x="178.6" y="133.3">15pF</text>
<text x="178.6" y="137.2">20K 1%</text>
<text x="259.7" y="137.2">R170</text>
<text x="259.7" y="133.3">C110</text>
<text x="269.3" y="137.2">45.3K 1%</text>
<text x="269.3" y="133.3">15pF</text>
<text x="15.2" y="140.3" transform="rotate(-90 15.2 140.3)">0.1uF</text>
<text x="34.8" y="141.1">MP2143DJ</text>
<text x="115.5" y="139.9" transform="rotate(-90 115.5 139.9)">C111</text>
<text x="128.4" y="141.1">MP2143DJ</text>
<text x="204.3" y="139" transform="rotate(-90 204.3 139)">C112</text>
<text x="219.1" y="141.1">MP2143DJ</text>
<text x="15.2" y="147.6" transform="rotate(-90 15.2 147.6)">C113</text>
<text x="73.1" y="147.6" transform="rotate(-90 73.1 147.6)">10K 1%</text>
<text x="94.3" y="146.9" transform="rotate(-90 94.3 146.9)">47uF/6.3V</text>
<text x="98.2" y="146.1" transform="rotate(-90 98.2 146.1)">0.1uF</text>
<text x="164.8" y="147.6" transform="rotate(-90 164.8 147.6)">10K 1%</text>
<text x="186" y="147.8" transform="rotate(-90 186 147.8)">47uF/6.3V</text>
<text x="189.9" y="146.1" transform="rotate(-90 189.9 146.1)">0.1uF</text>
<text x="255.5" y="147.6" transform="rotate(-90 255.5 147.6)">10K 1%</text>
<text x="276.7" y="146.9" transform="rotate(-90 276.7 146.9)">47uF/6.3V</text>
<text x="280.6" y="146.1" transform="rotate(-90 280.6 146.1)">0.1uF</text>
<text x="73.1" y="153.4" transform="rotate(-90 73.1 153.4)">R171</text>
<text x="94.3" y="153.4" transform="rotate(-90 94.3 153.4)">C114</text>
<text x="98.2" y="153.4" transform="rotate(-90 98.2 153.4)">C115</text>
<text x="164.8" y="153.4" transform="rotate(-90 164.8 153.4)">R172</text>
<text x="186" y="153.4" transform="rotate(-90 186 153.4)">C116</text>
<text x="189.9" y="153.4" transform="rotate(-90 189.9 153.4)">C117</text>
<text x="255.5" y="153.4" transform="rotate(-90 255.5 153.4)">R173</text>
<text x="276.7" y="153.4" transform="rotate(-90 276.7 153.4)">C118</text>
<text x="280.6" y="153.4" transform="rotate(-90 280.6 153.4)">C119</text>
</g>
<g font-size="1.7" fill="#004080">
<text x="214.3" y="41.9">VIN</text>
<text x="230.7" y="41.9">SW</text>
<text x="228.8" y="43.8">VOUT</text>
<text x="231.1" y="47.7">PG</text>
<text x="214.3" y="49.6">EN</text>
<text x="223.8" y="55.6" transform="rotate(-90 223.8 55.6)">GND</text>
<text x="225.7" y="55.6" transform="rotate(-90 225.7 55.6)">GND</text>
<text x="231.4" y="55.4">FB</text>
<text x="35.7" y="124.9">VIN</text>
<text x="52.2" y="124.9">SW</text>
<text x="131.3" y="124.9">VIN</text>
<text x="147.7" y="124.9">SW</text>
<text x="222" y="124.9">VIN</text>
<text x="238.4" y="124.9">SW</text>
<text x="50.2" y="126.8">VOUT</text>
<text x="52.5" y="130.7">PG</text>
<text x="145.8" y="126.8">VOUT</text>
<text x="148.1" y="130.7">PG</text>
<text x="236.5" y="126.8">VOUT</text>
<text x="238.8" y="130.7">PG</text>
<text x="35.7" y="132.6">EN</text>
<text x="131.3" y="132.6">EN</text>
<text x="222" y="132.6">EN</text>
<text x="45.2" y="138.6" transform="rotate(-90 45.2 138.6)">GND</text>
<text x="47.2" y="138.6" transform="rotate(-90 47.2 138.6)">GND</text>
<text x="52.8" y="138.4">FB</text>
<text x="140.8" y="138.6" transform="rotate(-90 140.8 138.6)">GND</text>
<text x="142.7" y="138.6" transform="rotate(-90 142.7 138.6)">GND</text>
<text x="148.4" y="138.4">FB</text>
<text x="231.5" y="138.6" transform="rotate(-90 231.5 138.6)">GND</text>
<text x="233.4" y="138.6" transform="rotate(-90 233.4 138.6)">GND</text>
<text x="239.1" y="138.4">FB</text>
</g>
<g font-size="1.7" fill="#f00">
<text x="242.7" y="46.4">PG_1V0 R152</text>
<text x="121.1" y="96.6">PG_3V3</text>
<text x="64.1" y="129.4">PG_1V2 R164</text>
<text x="157.8" y="129.4">PG_1V8</text>
<text x="248.5" y="129.4">PG_3V3 R166</text>
<text x="111.4" y="154.5">PG_1V0</text>
<text x="199.2" y="151.6">PG_1V8</text>
</g>
<g font-size="1.4">
<text x="30.9" y="11.7">5</text>
<text x="88.8" y="11.7">4</text>
<text x="146.7" y="11.7">3</text>
<text x="204.7" y="11.7">2</text>
<text x="262.6" y="11.7">1</text>
<text x=".5" y="36.3">D</text>
<text x="292" y="36.3">D</text>
<text x=".5" y="82.1">C</text>
<text x="292" y="82.1">C</text>
<text x=".5" y="128">B</text>
<text x="292" y="128">B</text>
<text x=".5" y="173.8">A</text>
<text x="292" y="173.8">A</text>
<text x="30.9" y="197">5</text>
<text x="88.8" y="197">4</text>
<text x="146.7" y="197">3</text>
<text x="204.7" y="197">2</text>
<text x="262.6" y="197">1</text>
</g>
</svg>
